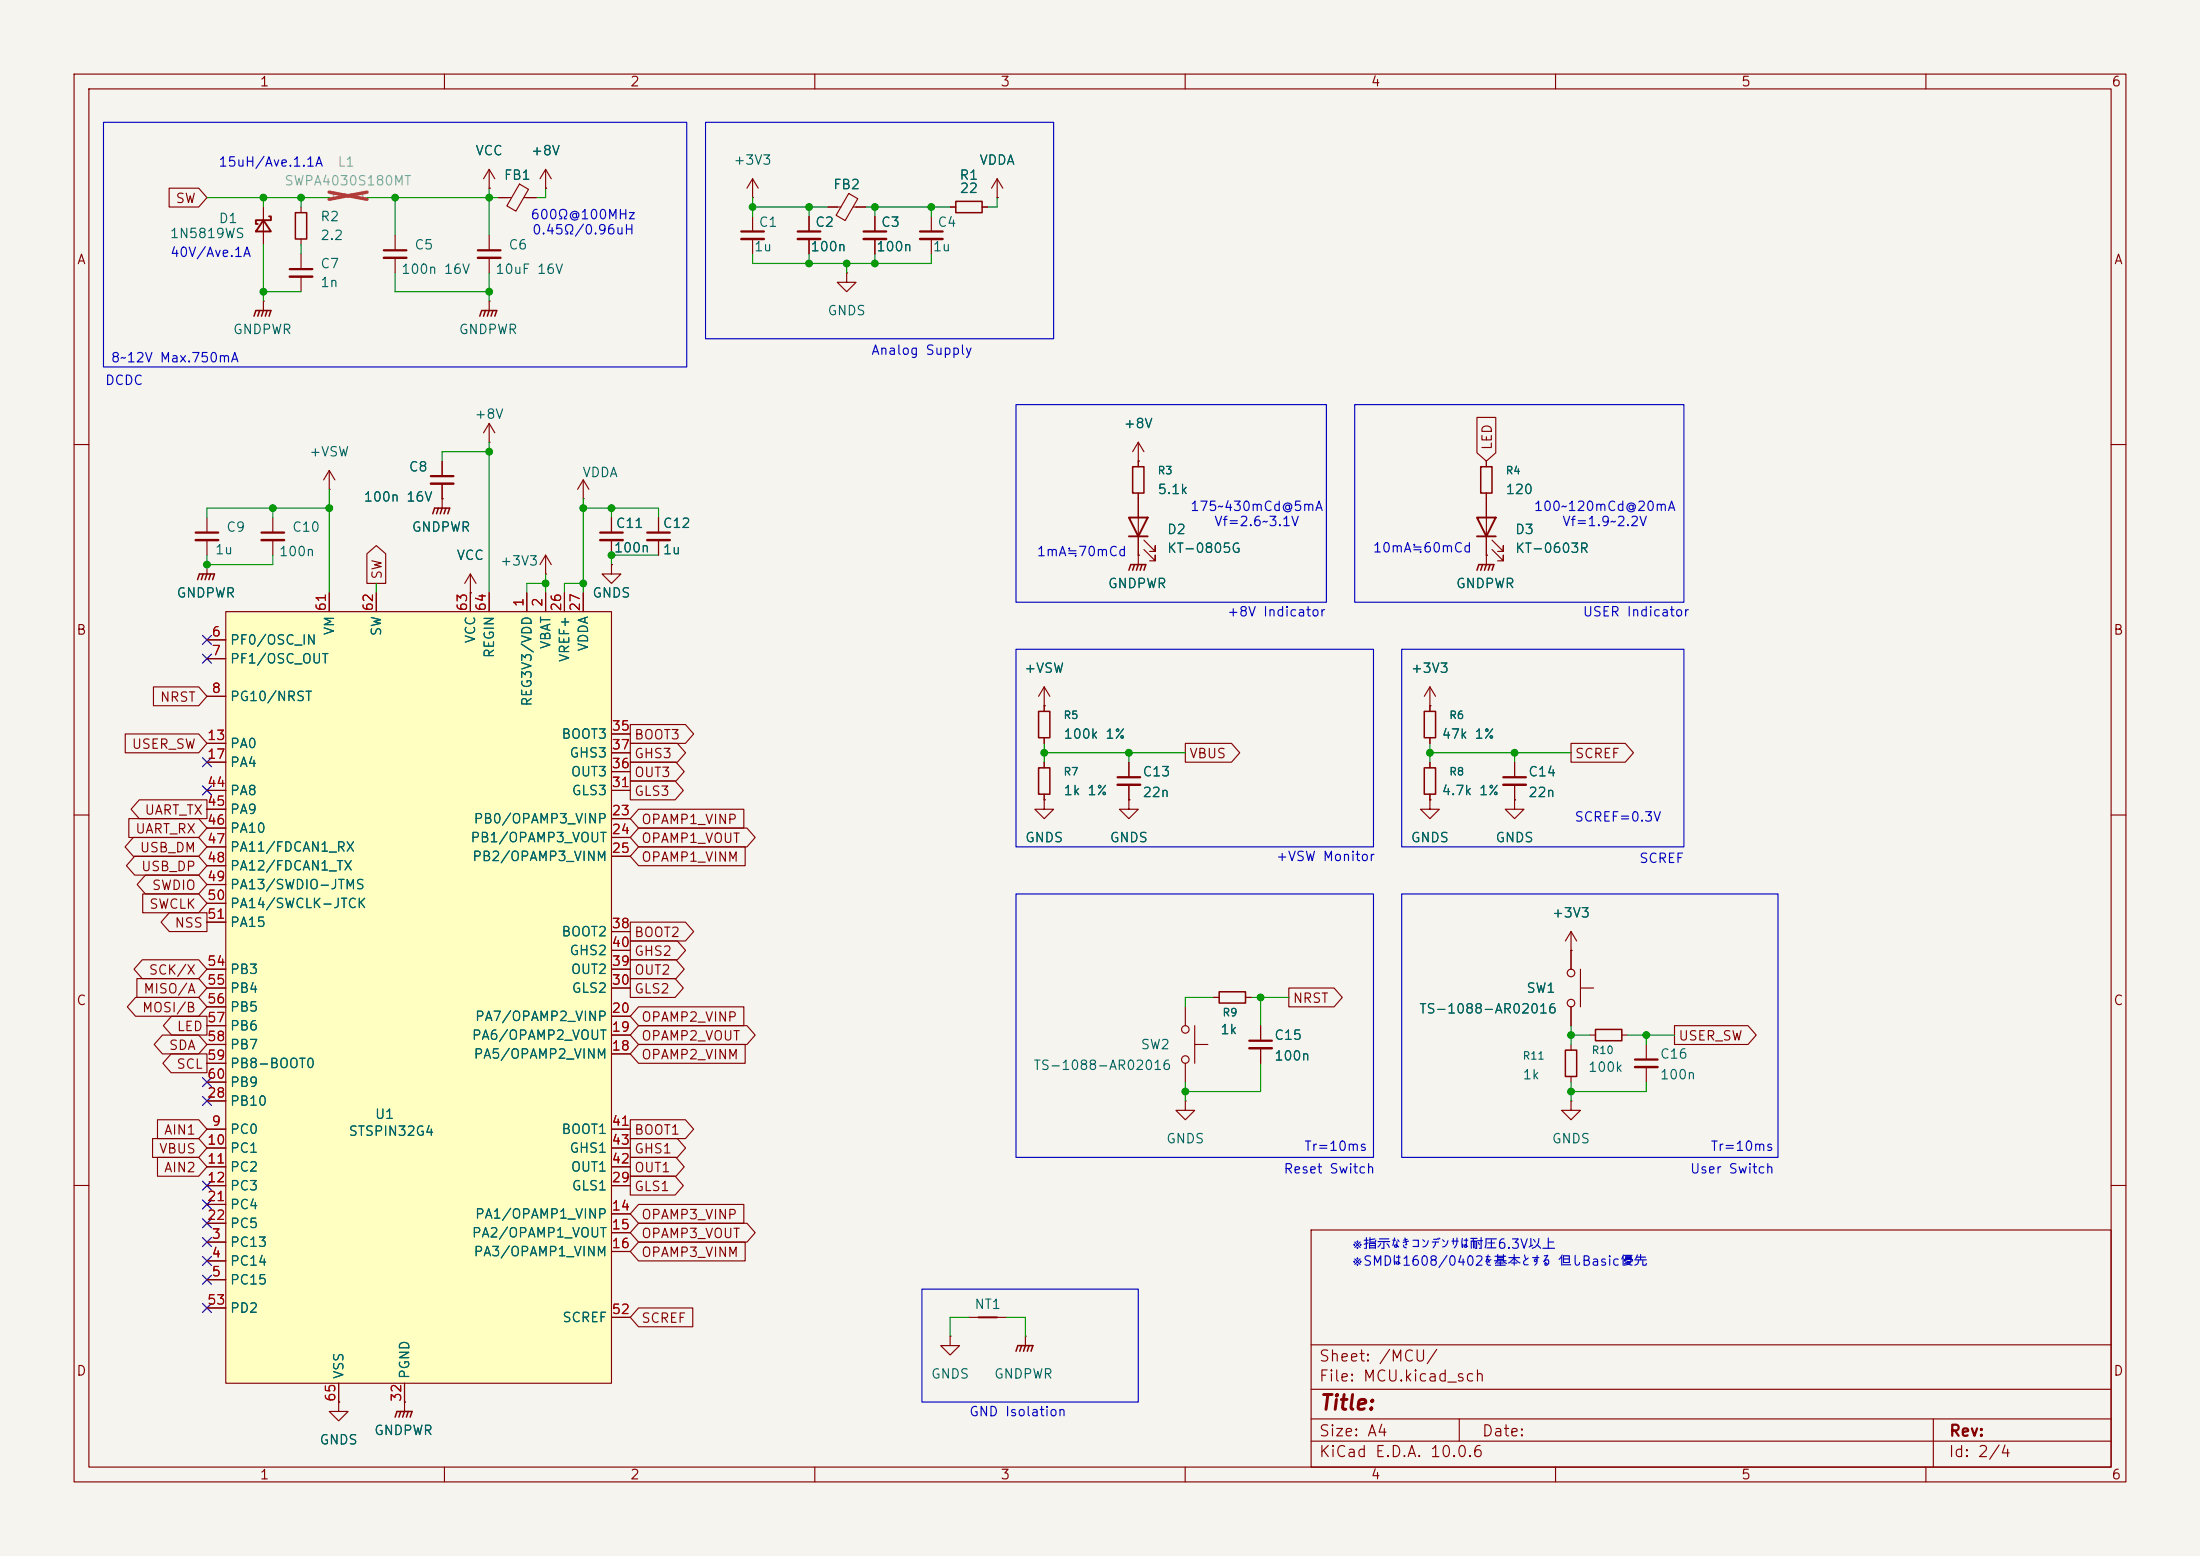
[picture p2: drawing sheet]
<svg xmlns="http://www.w3.org/2000/svg" width="297mm" height="210mm" viewBox="0 0 297 210" stroke-linecap="round" stroke-linejoin="round" font-family="sans-serif">
<path d="M0 0h297v210h-297z" fill="#f5f4ef" stroke="#f5f4ef" stroke-width=".14"/>
<g fill="none" stroke="#840000" stroke-width=".15">
<path d="M10 10h277v190h-277zM12 12h273v186h-273zM60 10v2M110 10v2M160 10v2M210 10v2M260 10v2M10 60h2M285 60h2M10 110h2M285 110h2M10 160h2"/>
<path d="M177 166h108v32h-108zM285 160h2M45.7 189.2v1.3h1.3l-1.3 1.3-1.3-1.3h1.3M45.7 189.2h.1M60 198v2M110 198v2M160 198v2M177 194.5h108M177 191.5h108M177 187.5h108M177 181.5h108M197 191.5v3"/>
<path d="M210 198v2M260 198v2M261 191.5v6.5"/>
</g>
<path d="M30.5 82.6h52v104.1h-52z" fill="#ffffc2"/>
<g fill="none" stroke="#840000" stroke-width=".15">
<path d="M22.8 25.4h4l1.1 1.3-1.1 1.2h-4zM35.6 27.9v5.1M40.6 27.9v.8M40.6 32.3v.7M40.6 34.3v2M40.6 37.3v2.1M53.3 31.8v2M53.3 34.8v2M66 25.4h.1M66 22.9v2.5M66 31.8v2M66 34.8v2"/>
<path d="M66 22.9l-.7 1.2M66 22.9l.8 1.2M67.3 26.7h1.8M70.1 24.8l1.2 .8-1.7 2.9-1.2-.7zM70.7 26.7h1.7M73.7 25.4h.1M73.7 22.9v2.5M73.7 22.9l-.8 1.2M73.7 22.9l.7 1.2M101.6 26.7h.1M101.6 24.1l-.8 1.3M101.6 24.1l.8 1.3"/>
<path d="M101.6 24.1v2.6M101.6 29.2v2M101.6 32.3v2M109.2 29.2v2M109.2 32.3v2M111.8 27.9h1.7M114.3 36.8v1.3h1.3l-1.3 1.3-1.3-1.3h1.3M114.3 36.8h.1M114.6 26.1l1.2 .7-1.7 3-1.2-.7zM115.2 27.9h1.6M118.1 29.2v2M118.1 32.3v2"/>
<path d="M125.7 29.2v2M125.7 32.3v2M128.3 27.9h.7M132.6 27.9h.7M134.6 26.7h.1M134.6 24.1l-.7 1.3M134.6 24.1l.8 1.3M134.6 24.1v2.6M35.6 40.6h.1M35.6 40.6v1.3M66 40.6h.1M66 59.7h.1"/>
<path d="M66 40.6v1.3M66 57.2v2.5M66 57.2l-.7 1.2M66 57.2l.8 1.2M153.7 59.7v3.3M153.7 59.7l-.8 1.3M153.7 59.7l.7 1.3M199.4 56.3h2.5v4.8l-1.2 1.1-1.3-1.1zM27.9 76.2h.1M27.9 69.9v2M27.9 72.9v2M27.9 76.2v1.3"/>
<path d="M36.8 69.9v2M36.8 72.9v2M44.4 66h.1M44.4 63.5v2.5M44.4 63.5l-.7 1.3M44.4 63.5l.8 1.3M49.5 74.7l1.3-1.1 1.3 1.1v4h-2.6zM59.7 67.3h.1M59.7 62.2v2.1M59.7 65.3v3.3M63.5 77.5v5.1M63.5 77.5l-.8 1.2"/>
<path d="M63.5 77.5l.8 1.2M73.7 77.5h.1M73.7 74.9v2.6M73.7 74.9l-.8 1.3M73.7 74.9l.7 1.3M78.7 67.3h.1M78.7 64.8v2.5M78.7 64.8l-.7 1.2M78.7 64.8l.8 1.2M82.5 76.2v1.3h1.3l-1.3 1.2-1.2-1.2h1.2M82.5 76.2h.1M82.5 69.9v2"/>
<path d="M82.5 72.9v2M88.9 69.9v2M88.9 72.9v2M153.7 62.2h.1M153.7 74.9h.1M153.7 66.5v9.7M154.4 74.2l1.6 1.5v-.8v.8h-.8M154.4 72.9l1.6 1.5v-.7v.7h-.8M200.7 74.9h.1M200.7 62.2v.8M200.7 66.5v9.7M201.4 74.2l1.5 1.5v-.8v.8h-.7"/>
<path d="M201.4 72.9l1.5 1.5v-.7v.7h-.7M16.9 99.1h9.9l1.1 1.2-1.1 1.3h-9.9zM20.7 92.7h6.1l1.1 1.3-1.1 1.3h-6.1zM27.9 86.4h2.6M27.9 88.9h2.6M27.9 94h2.6M30.5 82.6h52v104.1h-52zM44.4 80v2.6M50.8 80v2.6M63.5 80h.1M66 80v2.6M71.1 80v2.6"/>
<path d="M73.7 80v2.6M76.2 80v2.6M78.7 80v2.6M82.5 99.1h2.6M85.1 97.8h7.4l1.1 1.3-1.1 1.2h-7.4zM141 95.3h.1M141 92.7v3.3M141 99.6v.7M141 92.7l-.8 1.3M141 92.7l.7 1.3M193 95.3h.1M193 92.7l-.7 1.3"/>
<path d="M193 92.7l.8 1.3M193 92.7v3.3M193 99.6v.7M17.4 110.5h9.4l1.1 1.3-1.1 1.2h-9.4zM18 113h8.8l1.1 1.3-1.1 1.3h-8.8l-1.1-1.3zM18.2 115.6h8.6l1.1 1.2-1.1 1.3h-8.6l-1.1-1.3zM18.8 107.9h9.1v2.6h-9.1l-1.1-1.3zM19.6 118.1h7.2l1.1 1.3-1.1 1.3h-7.2l-1.1-1.3zM27.9 100.3h2.6M27.9 102.9h2.6M27.9 106.7h2.6M27.9 109.2h2.6"/>
<path d="M27.9 111.8h2.6M27.9 114.3h2.6M27.9 116.8h2.6M27.9 119.4h2.6M82.5 110.5h2.6M82.5 113h2.6M82.5 115.6h2.6M82.5 106.7h2.6M82.5 104.1h2.6M82.5 101.6h2.6M85.1 102.9h6.2l1.1 1.2-1.1 1.3h-6.2zM85.1 100.3h6.3l1.2 1.3-1.2 1.3h-6.3z"/>
<path d="M85.1 105.4h6l1.2 1.3-1.2 1.3h-6zM86.2 109.2h14.2v2.6h-14.2l-1.1-1.3zM86.2 114.3h14.4v2.5h-14.4l-1.1-1.2zM86.2 111.8h14.6l1.2 1.2-1.2 1.3h-14.6l-1.1-1.3zM141 108v1.2h1.2l-1.2 1.3-1.3-1.3h1.3M141 108h.1M141 102.9v.7M141 107.2v.8M152.4 108v1.2h1.3l-1.3 1.3-1.3-1.3h1.3M152.4 108h.1M152.4 102.9v2M152.4 105.9v2.1"/>
<path d="M160 100.3h6.3l1.1 1.3-1.1 1.3h-6.3zM193 108v1.2h1.3l-1.3 1.3-1.2-1.3h1.2M193 108h.1M193 102.9v.7M193 107.2v.8M204.5 108v1.2h1.2l-1.2 1.3-1.3-1.3h1.3M204.5 108h.1M204.5 102.9v2M204.5 105.9v2.1M212.1 100.3h7.3l1.1 1.3-1.1 1.3h-7.3zM18.3 134.6h8.5l1.1 1.3-1.1 1.3h-8.5l-1.1-1.3zM18.5 132.1h8.3l1.1 1.3-1.1 1.2h-8.3z"/>
<path d="M19.2 129.5h7.6l1.1 1.3-1.1 1.3h-7.6l-1.1-1.3zM19.3 120.6h7.5l1.1 1.3-1.1 1.3h-7.5zM21.9 139.7h4.9l1.1 1.3-1.1 1.2h-4.9l-1.1-1.2zM22.9 123.2h5v2.5h-5l-1.2-1.2zM23.2 137.2h4.7v2.5h-4.7l-1.2-1.3zM27.9 133.4h2.6M27.9 130.8h2.6M27.9 121.9h2.6M27.9 124.5h2.6M27.9 135.9h2.6M27.9 138.4h2.6M82.5 139.7h2.6"/>
<path d="M82.5 137.2h2.6M82.5 133.4h2.6M82.5 125.7h2.6M82.5 130.8h2.6M82.5 128.3h2.6M85.1 132.1h6l1.2 1.3-1.2 1.2h-6zM85.1 129.5h6.2l1.1 1.3-1.1 1.3h-6.2zM85.1 127h6.3l1.2 1.3-1.2 1.2h-6.3zM85.1 124.5h7.4l1.1 1.2-1.1 1.3h-7.4zM86.2 135.9h14.2v2.5h-14.2l-1.1-1.2zM86.2 138.4h14.6l1.2 1.3-1.2 1.3h-14.6l-1.1-1.3zM160 135.9v2.5"/>
<path d="M161.3 138.4v5.1M163.8 134.6h.8M168.1 134.6h.8M170.2 138.4v2.1M174 133.3h6.1l1.1 1.3-1.1 1.3h-6.1zM212.1 128.3h.1M212.1 125.7v5.1M212.1 135.9v2.5M212.1 125.7l-.8 1.3M212.1 125.7l.8 1.3M213.4 133.4h1.7M213.4 130.8v5.1"/>
<path d="M214.6 139.7h.8M218.9 139.7h.8M226.1 138.4h9.9l1.1 1.3-1.1 1.3h-9.9zM20.6 153.7h6.2l1.1 1.2-1.1 1.3h-6.2zM21.3 151.1h5.5l1.1 1.3-1.1 1.3h-5.5zM21.3 156.2h5.5l1.1 1.3-1.1 1.3h-5.5zM23.1 142.2h4.8v2.6h-4.8l-1.1-1.3zM27.9 152.4h2.6M27.9 154.9h2.6M27.9 157.5h2.6M27.9 148.6h2.6M27.9 141h2.6"/>
<path d="M27.9 143.5h2.6M27.9 146.1h2.6M82.5 152.4h2.6M82.5 154.9h2.6M82.5 157.5h2.6M82.5 142.2h2.6M85.1 156.2h6.2l1.1 1.3-1.1 1.3h-6.2zM85.1 151.1h7.4l1.1 1.3-1.1 1.3h-7.4zM85.1 158.7h6l1.2 1.3-1.2 1.3h-6zM85.1 153.7h6.3l1.2 1.2-1.2 1.3h-6.3zM86.2 141h14.4v2.5h-14.4l-1.1-1.3zM160 148.6v1.3h1.3l-1.3 1.2-1.3-1.2h1.3"/>
<path d="M160 148.6h.1M160 143.5v2.6M161.3 141h1.8M170.2 141.5v2M212.1 148.6v1.3h1.3l-1.3 1.2-1.3-1.2h1.3M212.1 148.6h.1M212.1 141v.7M212.1 145.3v.8M222.2 141v2M222.2 144v2.1M27.9 167.6h2.6M27.9 170.2h2.6"/>
<path d="M27.9 172.7h2.6M27.9 160h2.6M27.9 162.6h2.6M27.9 165.1h2.6M27.9 176.5h2.6M82.5 160h2.6M82.5 163.8h2.6M82.5 166.4h2.6M82.5 168.9h2.6M82.5 177.8h2.6M86.2 165.1h14.6l1.2 1.3-1.2 1.2h-14.6l-1.1-1.2zM86.2 162.6h14.2v2.5h-14.2l-1.1-1.3z"/>
<path d="M86.2 176.5h7.3v2.6h-7.3l-1.1-1.3zM86.2 167.6h14.4v2.6h-14.4l-1.1-1.3zM130.8 177.8h5.1M45.7 189.2h.1M45.7 186.7v2.5M54.6 189.2h.1M54.6 186.7v3.8M128.3 180.3v1.3h1.2l-1.2 1.3-1.3-1.3h1.3M128.3 180.3h.1M138.4 180.3h.1M138.4 180.3v1.3"/>
<circle cx="160" cy="138.9" r=".51"/>
<circle cx="212.1" cy="131.3" r=".51"/>
<circle cx="212.1" cy="135.4" r=".51"/>
<circle cx="160" cy="143" r=".51"/>
</g>
<g fill="none" stroke="#840000" stroke-width=".3">
<path d="M39.1 36.3h3.1M51.8 33.8h3.1M64.5 33.8h3.1M100.1 31.2h3M107.7 31.2h3M116.6 31.2h3M124.2 31.2h3.1M26.4 71.9h3.1M35.3 71.9h3.1M58.2 64.3h3M81 71.9h3.1M87.4 71.9h3"/>
<path d="M150.9 104.9h3M202.9 104.9h3.1M168.7 140.5h3M220.7 143h3.1"/>
</g>
<g fill="none" stroke="#840000" stroke-width=".33">
<path d="M39.1 37.3h3.1M51.8 34.8h3.1M64.5 34.8h3.1M100.1 32.3h3M107.7 32.3h3M116.6 32.3h3M124.2 32.3h3.1M26.4 72.9h3.1M35.3 72.9h3.1M58.2 65.3h3M81 72.9h3.1M87.4 72.9h3"/>
<path d="M150.9 105.9h3M202.9 105.9h3.1M168.7 141.5h3M220.7 144h3.1"/>
</g>
<g fill="none" stroke="#840000" stroke-width=".2">
<path d="M39.9 28.7h1.5v3.6h-1.5zM129 27.2h3.6v1.5h-3.6zM34.3 42.7l.2-.8h2.1l-.3 .8M35.1 41.9l-.3 .8M35.6 41.9l-.3 .8M36.1 41.9l-.3 .8M64.8 42.7l.2-.8h2.1l-.3 .8M65.5 41.9l-.2 .8M66 41.9l-.2 .8M66.5 41.9l-.2 .8M26.7 78.2l.2-.7h2.1l-.3 .7M27.4 77.5l-.2 .7"/>
<path d="M27.9 77.5l-.2 .7M28.4 77.5l-.2 .7M58.4 69.3l.3-.7h2l-.2 .7M59.2 68.6l-.3 .7M59.7 68.6l-.3 .7M60.2 68.6l-.3 .7M152.4 77l.3-.8h2l-.3 .8M152.9 63h1.5v3.5h-1.5zM153.2 76.2l-.3 .8M153.7 76.2l-.3 .8M154.2 76.2l-.3 .8M199.4 77l.2-.8h2.1l-.3 .8"/>
<path d="M199.9 63h1.5v3.5h-1.5zM200.2 76.2l-.3 .8M200.7 76.2l-.3 .8M201.2 76.2l-.3 .8M140.2 96h1.5v3.6h-1.5zM192.3 96h1.5v3.6h-1.5zM140.2 103.6h1.5v3.6h-1.5zM192.3 103.6h1.5v3.6h-1.5zM164.6 133.9h3.5v1.5h-3.5zM215.4 138.9h3.5v1.6h-3.5zM211.3 141.7h1.6v3.6h-1.6zM53.3 191.3l.3-.8h2l-.2 .8"/>
<path d="M54.1 190.5l-.3 .8M54.6 190.5l-.2 .8M55.1 190.5l-.2 .8M137.2 182.4l.2-.8h2l-.2 .8M137.9 181.6l-.2 .8M138.4 181.6l-.2 .8M138.9 181.6l-.2 .8"/>
</g>
<path d="M44.4 26.7h.6a.51 .51 0 0 1 .5-.5 .51 .51 0 0 1 .5 .5 .51 .51 0 0 1 .5-.5 .51 .51 0 0 1 .5 .5 .51 .51 0 0 1 .5-.5 .51 .51 0 0 1 .5 .5 .51 .51 0 0 1 .5-.5 .51 .51 0 0 1 .5 .5h.5" fill="none" stroke="#9c9b98" stroke-width=".15"/>
<path d="M44.4 25.9l5.2 1M49.6 25.9l-5.2 1" fill="none" stroke="#e12e31" stroke-width=".46"/>
<path d="M35.6 29.7l1 1.5h-2.1zM36.3 29.2h.3v.5h-2.1v.5h.3M152.4 69.9h2.5l-1.2 2.5zM152.4 72.4h2.5M199.4 69.9h2.5l-1.2 2.5zM199.4 72.4h2.5M132.1 177.8h2.5" fill="none" stroke="#840000" stroke-width=".25"/>
<g fill="none" stroke="#009600" stroke-width=".15">
<path d="M27.9 26.7h16.5M35.6 39.4h5M35.6 26.7v1.2M35.6 33v7.6M40.6 26.7v1.2M40.6 33v1.3M49.5 26.7h17.8M53.3 26.7v5.1M53.3 36.8v2.6h12.7M66 25.4v6.4M66 36.8v3.8M73.7 25.4v1.3h-1.3"/>
<path d="M101.6 34.3v1.3h24.1v-1.3M101.6 27.9h10.2M101.6 26.7v2.5M109.2 27.9v1.3M109.2 34.3v1.3M114.3 35.6v1.2M116.8 27.9h11.5M118.1 27.9v1.3M118.1 34.3v1.3M125.7 27.9v1.3M134.6 26.7v1.2h-1.3M66 59.7v20.3"/>
<path d="M27.9 74.9v1.3h8.9v-1.3M36.8 68.6v1.3M44.4 68.6h-16.5v1.3M44.4 66v14M50.8 78.7v1.3M66 61h-6.3v1.2M73.7 77.5v2.5M73.7 78.7h-2.6v1.3M78.7 68.6h10.2v1.3M78.7 67.3v12.7M78.7 78.7h-2.5v1.3M82.5 68.6v1.3"/>
<path d="M88.9 74.9h-6.4v1.3M141 101.6h19M141 100.3v2.6M152.4 101.6v1.3M193 101.6h19.1M193 100.3v2.6M204.5 101.6v1.3M163.8 134.6h-3.8v1.3M168.9 134.6h5.1M170.2 134.6v3.8M212.1 138.4v2.6M212.1 139.7h2.5"/>
<path d="M219.7 139.7h6.4M222.2 139.7v1.3M160 146.1v2.5M170.2 143.5v3.8h-10.2M212.1 146.1v2.5M222.2 146.1v1.2h-10.1M130.8 177.8h-2.5v2.5M135.9 177.8h2.5v2.5"/>
</g>
<g fill="none" stroke="#000084" stroke-width=".15">
<path d="M27.3 85.8l1.2 1.2M27.3 88.3l1.2 1.2M28.5 85.8l-1.2 1.2M28.5 88.3l-1.2 1.2M27.3 106.1l1.2 1.2M27.3 102.3l1.2 1.2M28.5 106.1l-1.2 1.2M28.5 102.3l-1.2 1.2M27.3 148l1.2 1.2M27.3 145.4l1.2 1.3M27.3 159.4l1.2 1.2M28.5 148l-1.2 1.2"/>
<path d="M28.5 145.4l-1.2 1.3M28.5 159.4l-1.2 1.2M27.3 175.9l1.2 1.2M27.3 172.1l1.2 1.2M27.3 169.6l1.2 1.2M27.3 164.5l1.2 1.2M27.3 167l1.2 1.2M27.3 162l1.2 1.2M28.5 175.9l-1.2 1.2M28.5 172.1l-1.2 1.2M28.5 169.6l-1.2 1.2M28.5 164.5l-1.2 1.2"/>
<path d="M28.5 167l-1.2 1.2M28.5 162l-1.2 1.2"/>
</g>
<path d="M14 16.5h78.7v33h-78.7zM95.2 16.5h47v29.2h-47zM137.2 54.6h41.9v26.7h-41.9zM182.9 54.6h44.4v26.7h-44.4zM137.2 87.6h48.2v26.7h-48.2zM189.2 87.6h38.1v26.7h-38.1zM137.2 120.7h48.2v35.5h-48.2zM189.2 120.7h50.8v35.5h-50.8zM124.5 174h29.2v15.2h-29.2z" fill="none" stroke="#0000c2" stroke-width=".15"/>
<g fill="#009600" stroke="#009600" stroke-width=".14">
<circle cx="212.1" cy="147.3" r=".46"/>
<circle cx="222.2" cy="139.7" r=".46"/>
<circle cx="212.1" cy="139.7" r=".46"/>
<circle cx="118.1" cy="35.6" r=".46"/>
<circle cx="125.7" cy="27.9" r=".46"/>
<circle cx="114.3" cy="35.6" r=".46"/>
<circle cx="118.1" cy="27.9" r=".46"/>
<circle cx="204.5" cy="101.6" r=".46"/>
<circle cx="193" cy="101.6" r=".46"/>
<circle cx="160" cy="147.3" r=".46"/>
<circle cx="170.2" cy="134.6" r=".46"/>
<circle cx="141" cy="101.6" r=".46"/>
<circle cx="152.4" cy="101.6" r=".46"/>
<circle cx="35.6" cy="39.4" r=".46"/>
<circle cx="35.6" cy="26.7" r=".46"/>
<circle cx="40.6" cy="26.7" r=".46"/>
<circle cx="66" cy="39.4" r=".46"/>
<circle cx="53.3" cy="26.7" r=".46"/>
<circle cx="82.5" cy="68.6" r=".46"/>
<circle cx="82.5" cy="74.9" r=".46"/>
<circle cx="73.7" cy="78.7" r=".46"/>
<circle cx="78.7" cy="78.7" r=".46"/>
<circle cx="27.9" cy="76.2" r=".46"/>
<circle cx="44.4" cy="68.6" r=".46"/>
<circle cx="66" cy="61" r=".46"/>
<circle cx="36.8" cy="68.6" r=".46"/>
<circle cx="78.7" cy="68.6" r=".46"/>
<circle cx="66" cy="26.7" r=".46"/>
<circle cx="101.6" cy="27.9" r=".46"/>
<circle cx="109.2" cy="27.9" r=".46"/>
<circle cx="109.2" cy="35.6" r=".46"/>
</g>
<text font-size="2" fill="#840000" x="178" y="190.8">Title:</text>
<g font-size="1.5" fill="#840000">
<text x="178" y="184.1">Sheet: /MCU/</text>
<text x="178" y="186.8">File: MCU.kicad_sch</text>
<text x="178" y="197">KiCad E.D.A. 10.0.6</text>
<text x="178" y="194.2">Size: A4</text>
<text x="200" y="194.2">Date:</text>
<text x="263" y="197">Id: 2/4</text>
<text x="263" y="194.2">Rev:</text>
</g>
<g font-size="1.3" fill="#840000">
<text x="35" y="12">1</text>
<text x="85" y="12">2</text>
<text x="135" y="12">3</text>
<text x="185" y="12">4</text>
<text x="235" y="12">5</text>
<text x="285" y="12">6</text>
<text x="23.6" y="27.7">SW</text>
<text x="10.3" y="36">A</text>
<text x="285.3" y="36">A</text>
<text x="201.7" y="60.8" transform="rotate(-90 201.7 60.8)">LED</text>
<text x="51.9" y="78.3" transform="rotate(-90 51.9 78.3)">SW</text>
<text x="10.2" y="86">B</text>
<text x="285.2" y="86">B</text>
<text x="21.5" y="95">NRST</text>
<text x="17.7" y="101.4">USER_SW</text>
<text x="85.5" y="100.1">BOOT3</text>
<text x="85.5" y="105.2">OUT3</text>
<text x="85.5" y="102.7">GHS3</text>
<text x="85.5" y="107.7">GLS3</text>
<text x="160.5" y="102.7">VBUS</text>
<text x="212.5" y="102.7">SCREF</text>
<text x="18.2" y="112.8">UART_RX</text>
<text x="19.4" y="110.3">UART_TX</text>
<text x="86.5" y="111.5">OPAMP1_VINP</text>
<text x="18.8" y="115.4">USB_DM</text>
<text x="19" y="117.9">USB_DP</text>
<text x="86.5" y="116.6">OPAMP1_VINM</text>
<text x="86.5" y="114.1">OPAMP1_VOUT</text>
<text x="20.1" y="123">SWCLK</text>
<text x="20.4" y="120.4">SWDIO</text>
<text x="23.5" y="125.5">NSS</text>
<text x="20" y="131.9">SCK/X</text>
<text x="85.5" y="131.9">OUT2</text>
<text x="85.5" y="129.3">GHS2</text>
<text x="85.5" y="126.8">BOOT2</text>
<text x="10.2" y="136">C</text>
<text x="19.1" y="136.9">MOSI/B</text>
<text x="19.3" y="134.4">MISO/A</text>
<text x="85.5" y="134.4">GLS2</text>
<text x="174.4" y="135.7">NRST</text>
<text x="285.2" y="136">C</text>
<text x="22.7" y="142">SDA</text>
<text x="23.8" y="139.5">LED</text>
<text x="86.5" y="143.3">OPAMP2_VINM</text>
<text x="86.5" y="138.2">OPAMP2_VINP</text>
<text x="86.5" y="140.8">OPAMP2_VOUT</text>
<text x="226.5" y="140.8">USER_SW</text>
<text x="23.7" y="144.6">SCL</text>
<text x="21.4" y="156">VBUS</text>
<text x="22.1" y="153.5">AIN1</text>
<text x="85.5" y="153.5">BOOT1</text>
<text x="85.5" y="156">GHS1</text>
<text x="22.1" y="158.5">AIN2</text>
<text x="85.5" y="158.5">OUT1</text>
<text x="85.5" y="161.1">GLS1</text>
<text x="86.5" y="167.4">OPAMP3_VOUT</text>
<text x="86.5" y="164.9">OPAMP3_VINP</text>
<text x="86.5" y="170">OPAMP3_VINM</text>
<text x="86.5" y="178.9">SCREF</text>
<text x="10.2" y="186">D</text>
<text x="285.2" y="186">D</text>
<text x="35" y="200">1</text>
<text x="85" y="200">2</text>
<text x="135" y="200">3</text>
<text x="185" y="200">4</text>
<text x="235" y="200">5</text>
<text x="285" y="200">6</text>
</g>
<g font-size="1.3" fill="#0000c2">
<text x="29.4" y="22.8">15uH/Ave.1.1A</text>
<text x="71.5" y="29.9">600Ω@100MHz</text>
<text x="22.9" y="35">40V/Ave.1A</text>
<text x="71.7" y="32">0.45Ω/0.96uH</text>
<text x="14.1" y="52.3">DCDC</text>
<text x="14.9" y="49.2">8~12V Max.750mA</text>
<text x="117.5" y="48.2">Analog Supply</text>
<text x="160.6" y="69.3">175~430mCd@5mA</text>
<text x="163.8" y="71.3">Vf=2.6~3.1V</text>
<text x="207" y="69.3">100~120mCd@20mA</text>
<text x="210.8" y="71.3">Vf=1.9~2.2V</text>
<text x="139.9" y="75.4">1mA≒70mCd</text>
<text x="185.2" y="74.9">10mA≒60mCd</text>
<text x="165.6" y="83.5">+8V Indicator</text>
<text x="213.6" y="83.5">USER Indicator</text>
<text x="212.5" y="111.2">SCREF=0.3V</text>
<text x="172.2" y="116.5">+VSW Monitor</text>
<text x="221.2" y="116.8">SCREF</text>
<text x="176" y="155.7">Tr=10ms</text>
<text x="230.8" y="155.7">Tr=10ms</text>
<text x="173.2" y="158.7">Reset Switch</text>
<text x="228.1" y="158.7">User Switch</text>
<text x="182.3" y="171.1">※SMDは1608/0402を基本とする 但しBasic優先</text>
<text x="182.3" y="168.9">※指示なきコンデンサは耐圧6.3V以上</text>
<text x="130.8" y="191.5">GND Isolation</text>
</g>
<g font-size="1.3" fill="#939391">
<text x="45.5" y="22.8">L1</text>
<text x="38.3" y="25.3">SWPA4030S180MT</text>
</g>
<g font-size="1.3" fill="#006464">
<text x="64.1" y="21.3">VCC</text>
<text x="71.6" y="21.3">+8V</text>
<text x="98.9" y="22.6">+3V3</text>
<text x="132.1" y="22.6">VDDA</text>
<text x="67.9" y="24.6">FB1</text>
<text x="112.4" y="25.9">FB2</text>
<text x="129.4" y="24.6">R1</text>
<text x="129.5" y="26.4">22</text>
<text x="22.8" y="32.5">1N5819WS</text>
<text x="29.4" y="30.4">D1</text>
<text x="43.2" y="30.2">R2</text>
<text x="43.2" y="32.7">2.2</text>
<text x="55.9" y="34">C5</text>
<text x="68.6" y="34">C6</text>
<text x="101.7" y="34.2">1u</text>
<text x="102.3" y="30.9">C1</text>
<text x="109.3" y="34.2">100n</text>
<text x="110" y="30.9">C2</text>
<text x="118.2" y="34.2">100n</text>
<text x="118.9" y="30.9">C3</text>
<text x="125.8" y="34.2">1u</text>
<text x="126.5" y="30.9">C4</text>
<text x="43.2" y="36.5">C7</text>
<text x="43.2" y="39.1">1n</text>
<text x="54.1" y="37.3">100n 16V</text>
<text x="66.8" y="37.3">10uF 16V</text>
<text x="31.4" y="45.4">GNDPWR</text>
<text x="61.9" y="45.4">GNDPWR</text>
<text x="111.6" y="42.9">GNDS</text>
<text x="64" y="56.8">+8V</text>
<text x="151.6" y="58.1">+8V</text>
<text x="41.7" y="61.9">+VSW</text>
<text x="55.1" y="64">C8</text>
<text x="78.5" y="64.7">VDDA</text>
<text x="49" y="68">100n 16V</text>
<text x="83" y="71.6">C11</text>
<text x="89.4" y="71.6">C12</text>
<text x="156.2" y="67">5.1k</text>
<text x="203.2" y="67">120</text>
<text x="28.9" y="75.1">1u</text>
<text x="30.5" y="72.1">C9</text>
<text x="37.6" y="75.4">100n</text>
<text x="39.4" y="72.1">C10</text>
<text x="55.5" y="72.1">GNDPWR</text>
<text x="61.6" y="75.9">VCC</text>
<text x="67.4" y="76.7">+3V3</text>
<text x="82.8" y="74.9">100n</text>
<text x="89.4" y="75.1">1u</text>
<text x="157.5" y="72.4">D2</text>
<text x="157.5" y="74.9">KT-0805G</text>
<text x="204.5" y="72.4">D3</text>
<text x="204.5" y="74.9">KT-0603R</text>
<text x="23.8" y="81">GNDPWR</text>
<text x="79.9" y="81">GNDS</text>
<text x="149.5" y="79.7">GNDPWR</text>
<text x="196.5" y="79.7">GNDPWR</text>
<text x="31" y="87.3">PF0/OSC_IN</text>
<text x="31" y="89.9">PF1/OSC_OUT</text>
<text x="45.4" y="85.8" transform="rotate(-90 45.4 85.8)">VM</text>
<text x="51.8" y="85.9" transform="rotate(-90 51.8 85.9)">SW</text>
<text x="64.5" y="86.9" transform="rotate(-90 64.5 86.9)">VCC</text>
<text x="67" y="88.9" transform="rotate(-90 67 88.9)">REGIN</text>
<text x="74.6" y="87.7" transform="rotate(-90 74.6 87.7)">VBAT</text>
<text x="77.2" y="89.5" transform="rotate(-90 77.2 89.5)">VREF+</text>
<text x="79.7" y="88" transform="rotate(-90 79.7 88)">VDDA</text>
<text x="31" y="94.9">PG10/NRST</text>
<text x="72.1" y="95.4" transform="rotate(-90 72.1 95.4)">REG3V3/VDD</text>
<text x="138.2" y="91.1">+VSW</text>
<text x="190.4" y="91.1">+3V3</text>
<text x="31" y="101.3">PA0</text>
<text x="75.7" y="100">BOOT3</text>
<text x="143.5" y="100">100k 1%</text>
<text x="194.5" y="100">47k 1%</text>
<text x="31" y="103.8">PA4</text>
<text x="31" y="107.6">PA8</text>
<text x="76.8" y="102.6">GHS3</text>
<text x="77" y="105.1">OUT3</text>
<text x="77.1" y="107.6">GLS3</text>
<text x="143.5" y="107.6">1k 1%</text>
<text x="154.2" y="105.1">C13</text>
<text x="154.2" y="107.9">22n</text>
<text x="194.5" y="107.6">4.7k 1%</text>
<text x="206.2" y="105.1">C14</text>
<text x="206.2" y="107.9">22n</text>
<text x="31" y="110.2">PA9</text>
<text x="31" y="112.7">PA10</text>
<text x="63.4" y="114">PB1/OPAMP3_VOUT</text>
<text x="63.9" y="111.5">PB0/OPAMP3_VINP</text>
<text x="138.3" y="114">GNDS</text>
<text x="149.7" y="114">GNDS</text>
<text x="190.4" y="114">GNDS</text>
<text x="201.8" y="114">GNDS</text>
<text x="31" y="115.3">PA11/FDCAN1_RX</text>
<text x="31" y="117.8">PA12/FDCAN1_TX</text>
<text x="63.7" y="116.5">PB2/OPAMP3_VINM</text>
<text x="31" y="120.3">PA13/SWDIO-JTMS</text>
<text x="31" y="122.9">PA14/SWCLK-JTCK</text>
<text x="31" y="125.4">PA15</text>
<text x="209.4" y="124.2">+3V3</text>
<text x="31" y="131.8">PB3</text>
<text x="75.7" y="126.7">BOOT2</text>
<text x="76.8" y="129.2">GHS2</text>
<text x="77" y="131.8">OUT2</text>
<text x="31" y="134.3">PB4</text>
<text x="31" y="136.9">PB5</text>
<text x="77.1" y="134.3">GLS2</text>
<text x="191.5" y="137.1">TS-1088-AR02016</text>
<text x="206" y="134.3">SW1</text>
<text x="31" y="139.4">PB6</text>
<text x="31" y="141.9">PB7</text>
<text x="63.6" y="140.7">PA6/OPAMP2_VOUT</text>
<text x="63.9" y="143.2">PA5/OPAMP2_VINM</text>
<text x="64" y="138.1">PA7/OPAMP2_VINP</text>
<text x="153.9" y="141.9">SW2</text>
<text x="164.7" y="139.9">1k</text>
<text x="171.9" y="140.7">C15</text>
<text x="171.9" y="143.5">100n</text>
<text x="224" y="143.2">C16</text>
<text x="31" y="149.6">PB10</text>
<text x="31" y="144.5">PB8-BOOT0</text>
<text x="31" y="147">PB9</text>
<text x="139.4" y="144.7">TS-1088-AR02016</text>
<text x="205.5" y="146">1k</text>
<text x="214.3" y="145">100k</text>
<text x="224" y="146">100n</text>
<text x="31" y="153.4">PC0</text>
<text x="31" y="155.9">PC1</text>
<text x="47" y="153.6">STSPIN32G4</text>
<text x="50.5" y="151.3">U1</text>
<text x="75.7" y="153.4">BOOT1</text>
<text x="76.8" y="155.9">GHS1</text>
<text x="157.4" y="154.6">GNDS</text>
<text x="209.4" y="154.6">GNDS</text>
<text x="31" y="158.4">PC2</text>
<text x="31" y="161">PC3</text>
<text x="77" y="158.4">OUT1</text>
<text x="77.1" y="161">GLS1</text>
<text x="31" y="163.5">PC4</text>
<text x="31" y="166.1">PC5</text>
<text x="63.6" y="167.3">PA2/OPAMP1_VOUT</text>
<text x="64" y="164.8">PA1/OPAMP1_VINP</text>
<text x="31" y="168.6">PC13</text>
<text x="31" y="171.1">PC14</text>
<text x="31" y="173.7">PC15</text>
<text x="63.9" y="169.9">PA3/OPAMP1_VINM</text>
<text x="31" y="177.5">PD2</text>
<text x="75.8" y="178.8">SCREF</text>
<text x="131.5" y="177">NT1</text>
<text x="46.7" y="186.2" transform="rotate(-90 46.7 186.2)">VSS</text>
<text x="55.6" y="186.2" transform="rotate(-90 55.6 186.2)">PGND</text>
<text x="125.6" y="186.4">GNDS</text>
<text x="134.1" y="186.4">GNDPWR</text>
<text x="43.1" y="195.3">GNDS</text>
<text x="50.4" y="194">GNDPWR</text>
</g>
<g font-size="1.3" fill="#a90000">
<text x="44.3" y="82.6" transform="rotate(-90 44.3 82.6)">61</text>
<text x="50.7" y="82.6" transform="rotate(-90 50.7 82.6)">62</text>
<text x="63.4" y="82.6" transform="rotate(-90 63.4 82.6)">63</text>
<text x="65.9" y="82.6" transform="rotate(-90 65.9 82.6)">64</text>
<text x="71" y="82" transform="rotate(-90 71 82)">1</text>
<text x="73.5" y="82" transform="rotate(-90 73.5 82)">2</text>
<text x="76.1" y="82.6" transform="rotate(-90 76.1 82.6)">26</text>
<text x="78.6" y="82.6" transform="rotate(-90 78.6 82.6)">27</text>
<text x="28.5" y="86.2">6</text>
<text x="28.5" y="88.8">7</text>
<text x="28.5" y="93.8">8</text>
<text x="27.9" y="100.2">13</text>
<text x="82.5" y="98.9">35</text>
<text x="82.5" y="101.5">37</text>
<text x="27.9" y="102.7">17</text>
<text x="27.9" y="106.5">44</text>
<text x="82.5" y="106.5">31</text>
<text x="82.5" y="104">36</text>
<text x="27.9" y="109.1">45</text>
<text x="27.9" y="111.6">46</text>
<text x="82.5" y="110.4">23</text>
<text x="82.5" y="112.9">24</text>
<text x="27.9" y="114.2">47</text>
<text x="27.9" y="116.7">48</text>
<text x="27.9" y="119.2">49</text>
<text x="82.5" y="115.4">25</text>
<text x="27.9" y="121.8">50</text>
<text x="27.9" y="124.3">51</text>
<text x="82.5" y="125.6">38</text>
<text x="27.9" y="130.7">54</text>
<text x="82.5" y="130.7">39</text>
<text x="82.5" y="128.1">40</text>
<text x="27.9" y="133.2">55</text>
<text x="27.9" y="135.8">56</text>
<text x="82.5" y="137">20</text>
<text x="82.5" y="133.2">30</text>
<text x="27.9" y="138.3">57</text>
<text x="27.9" y="140.8">58</text>
<text x="27.9" y="143.4">59</text>
<text x="82.5" y="142.1">18</text>
<text x="82.5" y="139.6">19</text>
<text x="27.9" y="148.5">28</text>
<text x="27.9" y="145.9">60</text>
<text x="27.9" y="154.8">10</text>
<text x="28.5" y="152.3">9</text>
<text x="82.5" y="152.3">41</text>
<text x="82.5" y="154.8">43</text>
<text x="27.9" y="157.3">11</text>
<text x="27.9" y="159.9">12</text>
<text x="82.5" y="159.9">29</text>
<text x="82.5" y="157.3">42</text>
<text x="27.9" y="162.4">21</text>
<text x="27.9" y="165">22</text>
<text x="28.5" y="167.5">3</text>
<text x="82.5" y="163.7">14</text>
<text x="82.5" y="166.2">15</text>
<text x="28.5" y="170">4</text>
<text x="28.5" y="172.6">5</text>
<text x="82.5" y="168.8">16</text>
<text x="27.9" y="176.4">53</text>
<text x="82.5" y="177.7">52</text>
<text x="45.6" y="189.3" transform="rotate(-90 45.6 189.3)">65</text>
<text x="54.5" y="189.3" transform="rotate(-90 54.5 189.3)">32</text>
</g>
<g font-size="1" fill="#006464">
<text x="156.2" y="64.3">R3</text>
<text x="203.2" y="64.3">R4</text>
<text x="143.5" y="97.3">R5</text>
<text x="195.6" y="97.3">R6</text>
<text x="143.5" y="104.9">R7</text>
<text x="195.6" y="104.9">R8</text>
<text x="165" y="137.4">R9</text>
<text x="205.5" y="143.3">R11</text>
<text x="214.8" y="142.5">R10</text>
</g>
</svg>
